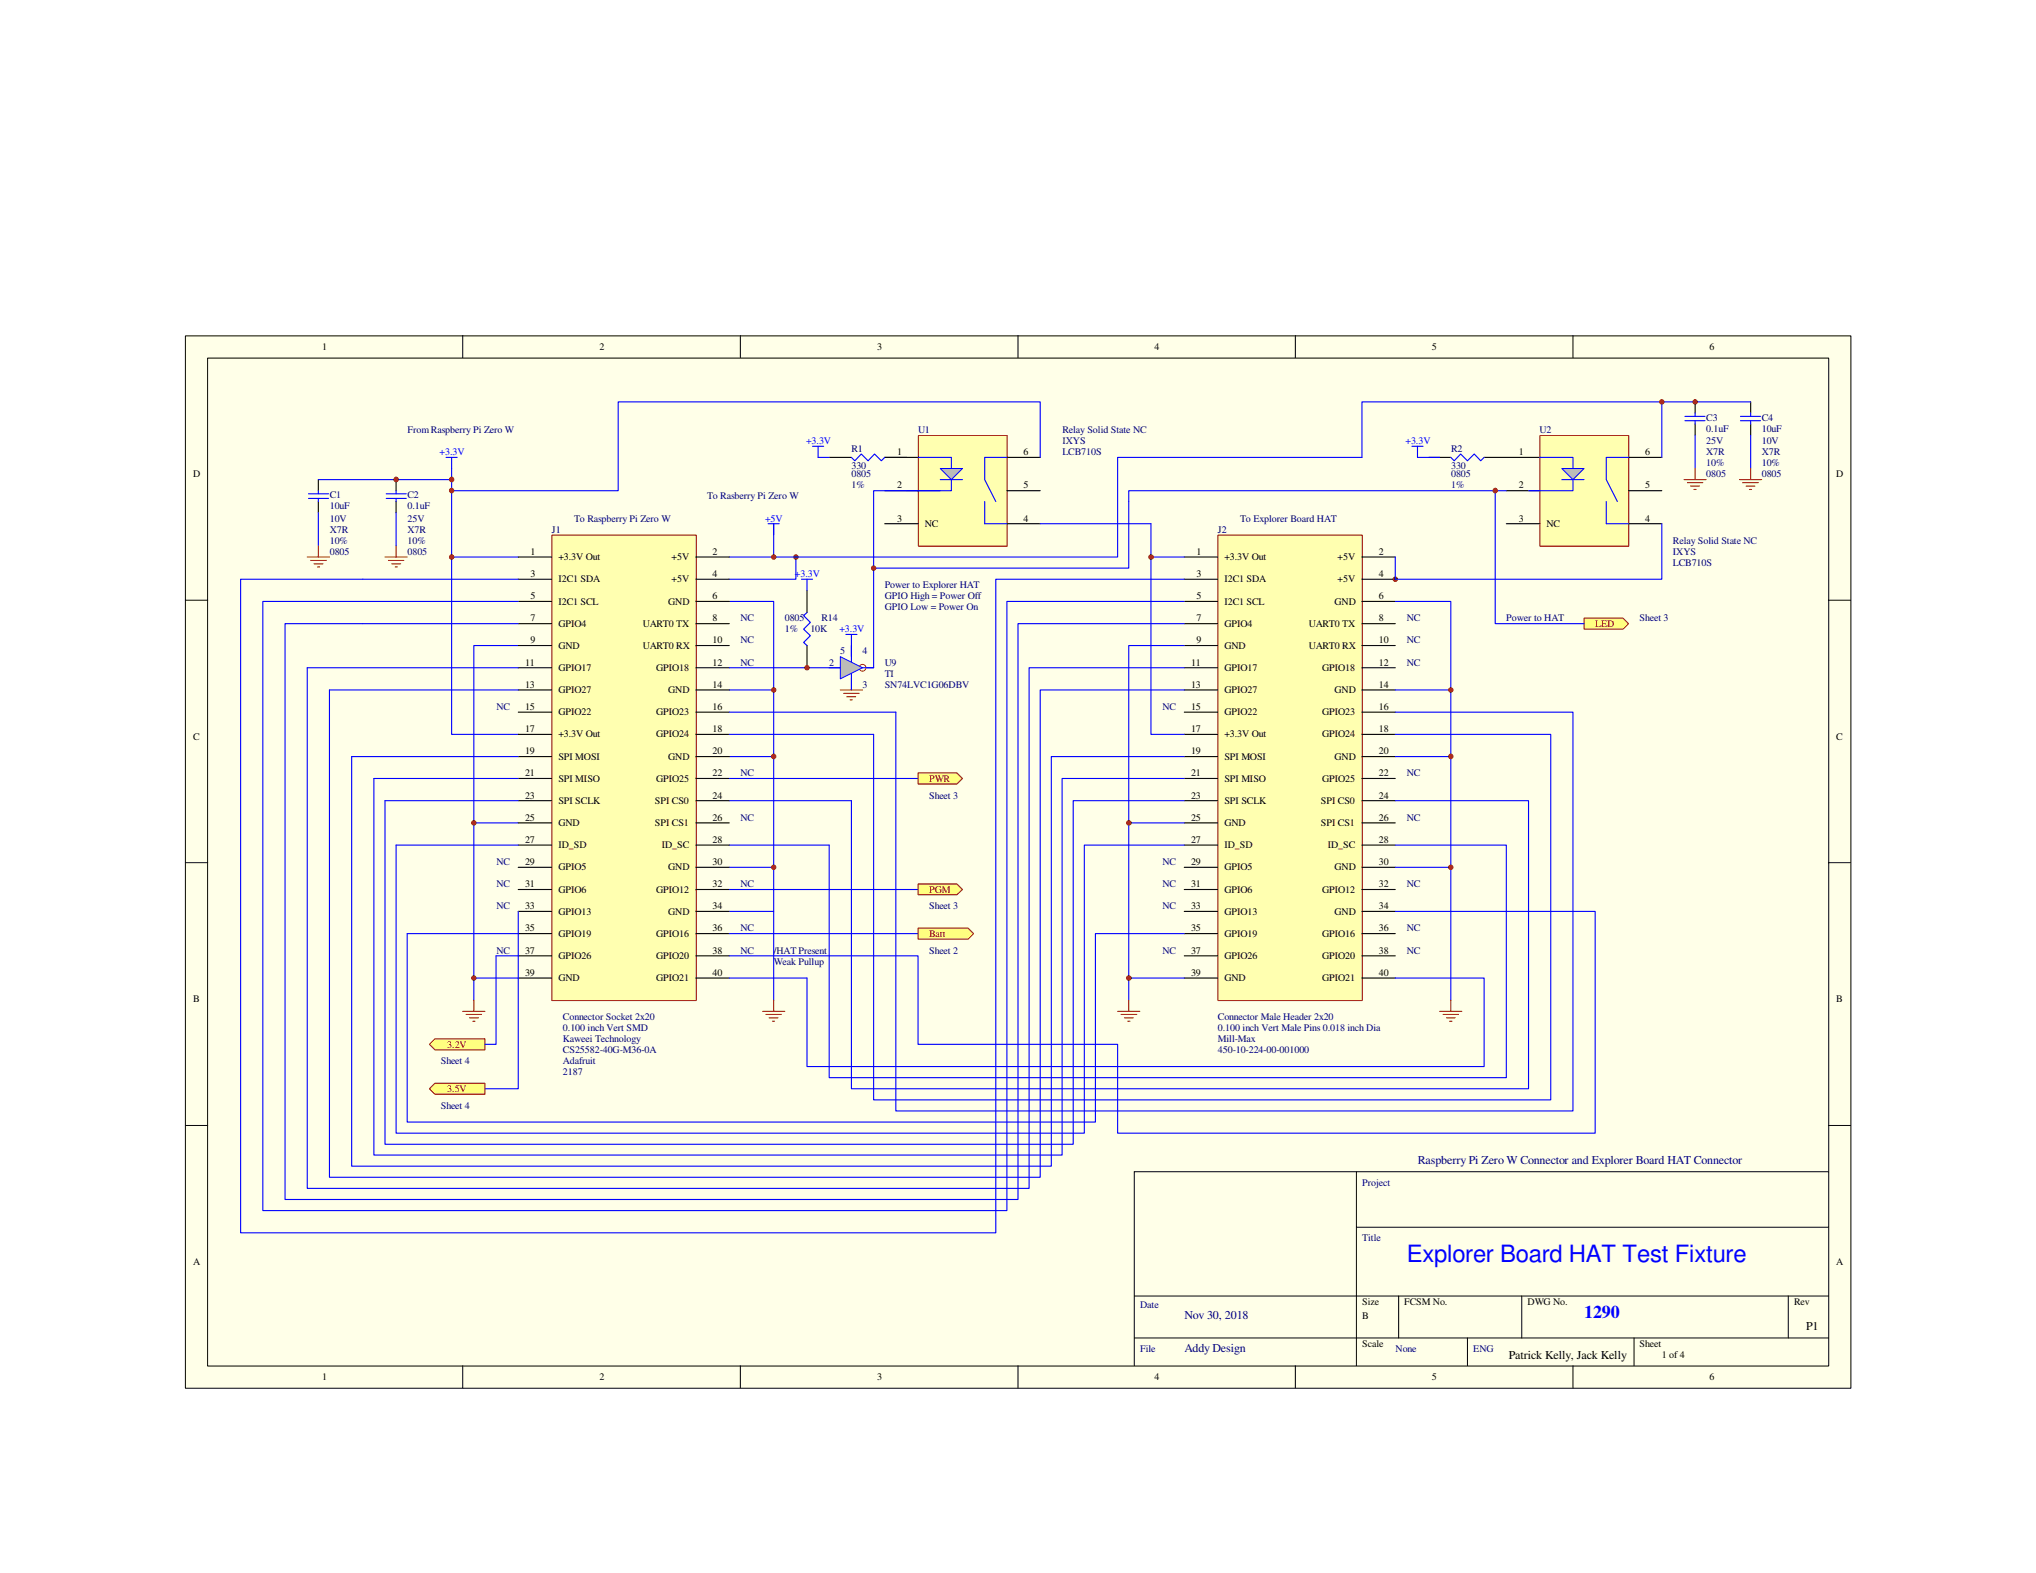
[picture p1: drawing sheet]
<svg xmlns="http://www.w3.org/2000/svg" width="279mm" height="216mm" viewBox="0 0 279 216" stroke-linecap="round" stroke-linejoin="round" font-family="sans-serif">
<path d="M25.4 46.1h228.6v144.4h-228.6z" fill="#ffffe8"/>
<g fill="none" stroke="#000" stroke-width=".14">
<path d="M25.4 46.1h228.6v144.4h-228.6zM28.5 49.1h222.5v138.4h-222.5zM63.5 46.1v3M101.6 46.1v3M139.7 46.1v3M177.8 46.1v3M215.9 46.1v3M25.4 82.4h3.1M250.9 82.4h3.1M25.4 118.4h3.1M250.9 118.4h3.1M25.4 154.5h3.1"/>
<path d="M250.9 154.5h3.1M155.7 177.9h95.2M186.1 160.8v26.7M186.1 168.4h64.8M191.9 177.9v5.7M208.8 177.9v5.7M245.4 177.9v5.7M250.9 160.8h-95.2v26.7M63.5 187.5v3M101.6 187.5v3M139.7 187.5v3M155.7 183.6h95.2"/>
<path d="M177.8 187.5v3M201.4 183.6v3.9M215.9 187.5v3M224.2 183.6v3.9"/>
</g>
<path d="M61.2 62.8h1.5M62 62.8v13.7h9.1M71.1 88.6h-6.1v48.7M65 112.9h6.1M65 134.2h6.1" fill="none" stroke="#00f" stroke-width=".15"/>
<path d="M63.5 138.8h3M64 139.2h2.1M64.4 139.7h1.3M65 137.3v1.5M64.9 140.2h.3" fill="none" stroke="#f00" stroke-width=".15"/>
<circle cx="65" cy="134.2" r=".3" fill="#800000"/>
<circle cx="65" cy="134.2" r=".3" fill="none" stroke="#800000" stroke-width=".14"/>
<circle cx="65" cy="112.9" r=".3" fill="#800000"/>
<circle cx="65" cy="112.9" r=".3" fill="none" stroke="#800000" stroke-width=".14"/>
<path d="M62 76.5v24.3h9.1" fill="none" stroke="#00f" stroke-width=".15"/>
<circle cx="62" cy="76.5" r=".3" fill="#800000"/>
<circle cx="62" cy="76.5" r=".3" fill="none" stroke="#800000" stroke-width=".14"/>
<path d="M109.2 76.5v3h-9.1" fill="none" stroke="#00f" stroke-width=".15"/>
<circle cx="109.2" cy="76.5" r=".3" fill="#800000"/>
<circle cx="109.2" cy="76.5" r=".3" fill="none" stroke="#800000" stroke-width=".14"/>
<path d="M100.1 82.5h6.1v54.8M100.1 94.7h6.1M100.1 103.8h6.1M100.1 119h6.1M100.1 125.1h6.1" fill="none" stroke="#00f" stroke-width=".15"/>
<path d="M104.6 138.8h3.1M105.1 139.2h2.1M105.5 139.7h1.3M106.2 137.3v1.5M106 140.2h.3" fill="none" stroke="#f00" stroke-width=".15"/>
<circle cx="106.2" cy="94.7" r=".3" fill="#800000"/>
<circle cx="106.2" cy="94.7" r=".3" fill="none" stroke="#800000" stroke-width=".14"/>
<circle cx="106.2" cy="103.8" r=".3" fill="#800000"/>
<circle cx="106.2" cy="103.8" r=".3" fill="none" stroke="#800000" stroke-width=".14"/>
<circle cx="106.2" cy="119" r=".3" fill="#800000"/>
<circle cx="106.2" cy="119" r=".3" fill="none" stroke="#800000" stroke-width=".14"/>
<path d="M53 68.4h2.8M53 67.8h2.8M54.4 67.4v.4M54.4 68.4v.4M54.4 70.4v4.5M54.4 65.8h7.6M100.1 76.5h9.1M100.1 109.9h16.7" fill="none" stroke="#00f" stroke-width=".15"/>
<path d="M54.4 65.8v1.6M54.4 68.8v1.6" fill="none" stroke="#000" stroke-width=".15"/>
<path d="M52.8 76.5h3.1M53.3 76.9h2.1M53.8 77.4h1.2M54.2 77.8h.3M54.4 74.9v1.6" fill="none" stroke="#f00" stroke-width=".15"/>
<circle cx="62" cy="65.8" r=".31" fill="#800000"/>
<circle cx="62" cy="65.8" r=".31" fill="none" stroke="#800000" stroke-width=".14"/>
<path d="M100.1 116h13.7" fill="none" stroke="#00f" stroke-width=".15"/>
<path d="M75.8 73.5h19.7v63.8h-19.7z" fill="#ffffb0"/>
<path d="M75.7 73.4h19.8v63.9h-19.8z" fill="none" stroke="#800000" stroke-width=".14"/>
<g fill="none" stroke="#000" stroke-width=".15">
<path d="M71.1 76.5h4.6M71.1 79.5h4.6M95.5 76.5h4.6M95.5 79.5h4.6M71.1 82.5h4.6M71.1 85.6h4.6M71.1 88.6h4.6M71.1 91.7h4.6M71.1 94.7h4.6M71.1 97.7h4.6M95.5 82.5h4.6M95.5 85.6h4.6"/>
<path d="M95.5 88.6h4.6M95.5 91.7h4.6M95.5 94.7h4.6M95.5 97.7h4.6M71.1 100.8h4.6M71.1 103.8h4.6M71.1 106.8h4.6M71.1 109.9h4.6M71.1 112.9h4.6M71.1 116h4.6M71.1 119h4.6M95.5 100.8h4.6"/>
<path d="M95.5 103.8h4.6M95.5 106.8h4.6M95.5 109.9h4.6M95.5 112.9h4.6M95.5 116h4.6M95.5 119h4.6M71.1 122.1h4.6M71.1 125.1h4.6M71.1 128.1h4.6M71.1 131.2h4.6M71.1 134.2h4.6M95.5 122.1h4.6"/>
<path d="M95.5 125.1h4.6M95.5 128.1h4.6M95.5 131.2h4.6M95.5 134.2h4.6"/>
</g>
<path d="M100.1 97.7h22.8M100.1 100.8h19.8M100.1 134.2h10.6" fill="none" stroke="#00f" stroke-width=".15"/>
<path d="M167.2 73.5h19.7v63.8h-19.7z" fill="#ffffb0"/>
<path d="M167.1 73.4h19.8v63.9h-19.8z" fill="none" stroke="#800000" stroke-width=".14"/>
<g fill="none" stroke="#000" stroke-width=".15">
<path d="M162.5 76.5h4.6M162.5 79.5h4.6M186.9 76.5h4.6M186.9 79.5h4.6M162.5 82.5h4.6M162.5 85.6h4.6M162.5 88.6h4.6M162.5 91.7h4.6M162.5 94.7h4.6M162.5 97.7h4.6M186.9 82.5h4.6M186.9 85.6h4.6"/>
<path d="M186.9 88.6h4.6M186.9 91.7h4.6M186.9 94.7h4.6M186.9 97.7h4.6M162.5 100.8h4.6M162.5 103.8h4.6M162.5 106.8h4.6M162.5 109.9h4.6M162.5 112.9h4.6M162.5 116h4.6M162.5 119h4.6M186.9 100.8h4.6"/>
<path d="M186.9 103.8h4.6M186.9 106.8h4.6M186.9 109.9h4.6M186.9 112.9h4.6M186.9 116h4.6M186.9 119h4.6M162.5 122.1h4.6M162.5 125.1h4.6M162.5 128.1h4.6M162.5 131.2h4.6M162.5 134.2h4.6M186.9 122.1h4.6"/>
<path d="M186.9 125.1h4.6M186.9 128.1h4.6M186.9 131.2h4.6M186.9 134.2h4.6"/>
</g>
<g fill="none" stroke="#00f" stroke-width=".15">
<path d="M71.1 79.5h-38.1v89.7h103.7v-89.7h25.8M105.4 71.9h1.5M106.2 71.9v1.5M157.9 71.9v28.9h4.6M157.9 76.5h4.6M71.1 94.7h-25.9v66.9h97.5v-66.9h19.8M71.1 91.7h-28.9v71.4h99v-71.4h21.3M71.1 85.6h-32v79h100.6v-79h22.8M71.1 82.5h-35v83.7h102.1v-83.7h24.3M122.9 97.7v54.8h93v-54.8h-24.4M162.5 88.6h-7.6v48.7M191.5 82.5h7.6v54.8"/>
<path d="M191.5 94.7h7.6M71.1 116h-16.7v39.5h94.4v-39.5h13.7M71.1 109.9h-18.3v47.2h94.5v-47.2h15.2M71.1 106.8h-19.8v51.7h94.5v-51.7h16.7M71.1 103.8h-22.8v56.3h96v-56.3h18.2M113.8 116v31.9h92.9v-31.9h-15.2M116.8 109.9v39.5h93v-39.5h-18.3M119.9 100.8v50.2h92.9v-50.2h-21.3M154.9 112.9h7.6M191.5 103.8h7.6M191.5 119h7.6M71.1 128.1h-15.2v25.9h94.4v-25.9h12.2"/>
<path d="M110.7 134.2v12.2h93v-12.2h-12.2M154.9 134.2h7.6M191.5 125.1h7.6"/>
</g>
<path d="M153.4 138.8h3M153.8 139.2h2.2M154.3 139.7h1.2M154.9 137.3v1.5M197.6 138.8h3M198 139.2h2.2M198.5 139.7h1.2M199.1 137.3v1.5M154.8 140.2h.3M198.9 140.2h.4" fill="none" stroke="#f00" stroke-width=".15"/>
<circle cx="191.5" cy="79.5" r=".3" fill="#800000"/>
<circle cx="191.5" cy="79.5" r=".3" fill="none" stroke="#800000" stroke-width=".14"/>
<circle cx="154.9" cy="112.9" r=".31" fill="#800000"/>
<circle cx="154.9" cy="112.9" r=".31" fill="none" stroke="#800000" stroke-width=".14"/>
<circle cx="154.9" cy="134.2" r=".31" fill="#800000"/>
<circle cx="154.9" cy="134.2" r=".31" fill="none" stroke="#800000" stroke-width=".14"/>
<circle cx="199.1" cy="119" r=".3" fill="#800000"/>
<circle cx="199.1" cy="119" r=".3" fill="none" stroke="#800000" stroke-width=".14"/>
<circle cx="199.1" cy="103.8" r=".3" fill="#800000"/>
<circle cx="199.1" cy="103.8" r=".3" fill="none" stroke="#800000" stroke-width=".14"/>
<circle cx="199.1" cy="94.7" r=".3" fill="#800000"/>
<circle cx="199.1" cy="94.7" r=".3" fill="none" stroke="#800000" stroke-width=".14"/>
<path d="M191.5 76.5v3" fill="none" stroke="#00f" stroke-width=".15"/>
<path d="M211.4 59.8h12.1v15.2h-12.1z" fill="#ffffb0"/>
<path d="M211.3 59.8h12.2v15.2h-12.2z" fill="none" stroke="#800000" stroke-width=".14"/>
<path d="M206.7 62.8h4.6M206.7 67.4h4.6M206.7 71.9h4.6" fill="none" stroke="#000" stroke-width=".15"/>
<path d="M214.3 65.8h3.1" fill="none" stroke="#00f" stroke-width=".15"/>
<path d="M214.3 64.3h3.1l-1.5 1.5z" fill="#c0c0c0"/>
<path d="M214.3 64.3h3.1l-1.5 1.5z" fill="none" stroke="#00f" stroke-width=".14"/>
<path d="M211.3 62.8h4.6v1.5M215.9 65.8v1.6h-6.1M220.4 68.8v3.1h3.1M223.5 62.8h-3.1v3l1.6 3" fill="none" stroke="#00f" stroke-width=".15"/>
<path d="M223.5 62.8h4.5M223.5 67.4h4.5M223.5 71.9h4.5" fill="none" stroke="#000" stroke-width=".15"/>
<path d="M126.1 59.8h12.1v15.2h-12.1z" fill="#ffffb0"/>
<path d="M126 59.8h12.2v15.2h-12.2z" fill="none" stroke="#800000" stroke-width=".14"/>
<path d="M121.4 62.8h4.6M121.4 67.4h4.6M121.4 71.9h4.6" fill="none" stroke="#000" stroke-width=".15"/>
<path d="M129 65.8h3.1" fill="none" stroke="#00f" stroke-width=".15"/>
<path d="M129 64.3h3.1l-1.5 1.5z" fill="#c0c0c0"/>
<path d="M129 64.3h3.1l-1.5 1.5z" fill="none" stroke="#00f" stroke-width=".14"/>
<path d="M116.8 62.8l.5 .4 .9-.9 .9 .9 .9-.9 .9 .9 .5-.4M126 62.8h4.6v1.5M130.6 65.8v1.6h-6.1M135.1 68.8v3.1h3.1M138.2 62.8h-3.1v3l1.6 3M142.7 71.9h15.2M199.1 62.8l.5 .4 .8-.9 1 .9 .9-.9 .9 .9 .5-.4M228 62.8v-7.6h-41.1v7.6h-33.5v13.7h-44.2M228 71.9v7.6h-36.5" fill="none" stroke="#00f" stroke-width=".15"/>
<path d="M113.8 62.8h3M121.4 62.8h3.1M138.2 62.8h4.5M138.2 67.4h4.5M138.2 71.9h4.5M196 62.8h3.1M203.7 62.8h3" fill="none" stroke="#000" stroke-width=".15"/>
<circle cx="158" cy="76.5" r=".31" fill="#800000"/>
<circle cx="158" cy="76.5" r=".31" fill="none" stroke="#800000" stroke-width=".14"/>
<path d="M106.2 71.9v4.6M142.7 62.8v-7.6h-57.9v12.2h-22.8" fill="none" stroke="#00f" stroke-width=".15"/>
<circle cx="106.2" cy="76.5" r=".3" fill="#800000"/>
<circle cx="106.2" cy="76.5" r=".3" fill="none" stroke="#800000" stroke-width=".14"/>
<circle cx="62" cy="67.3" r=".3" fill="#800000"/>
<circle cx="62" cy="67.3" r=".3" fill="none" stroke="#800000" stroke-width=".14"/>
<path d="M111.5 61.3h1.5M112.3 61.3v1.5h1.5M129 67.4h-9.1v24.3h-19.8M193.8 61.3h1.5M194.5 61.3v1.5h3.1M206.7 67.4h-51.8v10.6h-35" fill="none" stroke="#00f" stroke-width=".15"/>
<circle cx="119.9" cy="78" r=".3" fill="#800000"/>
<circle cx="119.9" cy="78" r=".3" fill="none" stroke="#800000" stroke-width=".14"/>
<path d="M43.7 65.8v1.6M43.7 68.8v1.6" fill="none" stroke="#000" stroke-width=".15"/>
<path d="M42.3 68.4h2.8M42.3 67.8h2.8M43.7 67.4v.4M43.7 68.4v.4M43.7 70.4v4.5M43.7 65.8h10.7" fill="none" stroke="#00f" stroke-width=".15"/>
<path d="M42.2 76.5h3M42.6 76.9h2.2M43.1 77.4h1.2M43.6 77.8h.3M43.7 74.9v1.6" fill="none" stroke="#f00" stroke-width=".15"/>
<circle cx="54.3" cy="65.8" r=".31" fill="#800000"/>
<circle cx="54.3" cy="65.8" r=".31" fill="none" stroke="#800000" stroke-width=".14"/>
<path d="M232.6 55.2v1.5M232.6 58.2v1.5M240.2 55.2v1.5M240.2 58.2v1.5" fill="none" stroke="#000" stroke-width=".15"/>
<path d="M228 55.2h12.2M231.2 57.7h2.8M231.2 57.1h2.8M232.6 56.7v.4M232.6 57.7v.5M232.6 59.7v4.6M238.8 57.7h2.8M238.8 57.1h2.8M240.2 56.7v.4M240.2 57.7v.5M240.2 59.7v4.6" fill="none" stroke="#00f" stroke-width=".15"/>
<path d="M231.1 65.8h3M231.6 66.3h2.1M232 66.7h1.2M232.5 67.2h.2M232.6 64.3v1.5M238.7 65.8h3.1M239.1 66.3h2.2M239.6 66.7h1.2M240.1 67.2h.3M240.2 64.3v1.5" fill="none" stroke="#f00" stroke-width=".15"/>
<circle cx="228" cy="55.2" r=".3" fill="#800000"/>
<circle cx="228" cy="55.2" r=".3" fill="none" stroke="#800000" stroke-width=".14"/>
<circle cx="232.6" cy="55.2" r=".3" fill="#800000"/>
<circle cx="232.6" cy="55.2" r=".3" fill="none" stroke="#800000" stroke-width=".14"/>
<path d="M100.1 106.8h25.9M100.1 122.1h25.9M100.1 128.1h25.9" fill="none" stroke="#00f" stroke-width=".15"/>
<path d="M126 106.1h5.3l.8 .7-.8 .8h-5.3z" fill-rule="evenodd" fill="#ffff80"/>
<path d="M126 106.1h5.3l.8 .7-.8 .8h-5.3z" fill="none" stroke="#800000" stroke-width=".14"/>
<path d="M126 121.3h5.3l.8 .8-.8 .7h-5.3z" fill-rule="evenodd" fill="#ffff80"/>
<path d="M126 121.3h5.3l.8 .8-.8 .7h-5.3z" fill="none" stroke="#800000" stroke-width=".14"/>
<path d="M126 127.4h6.8l.8 .7-.8 .8h-6.8z" fill-rule="evenodd" fill="#ffff80"/>
<path d="M126 127.4h6.8l.8 .7-.8 .8h-6.8z" fill="none" stroke="#800000" stroke-width=".14"/>
<path d="M58.9 143.3l.8-.7h6.8v1.5h-6.8z" fill-rule="evenodd" fill="#ffff80"/>
<path d="M58.9 143.3l.8-.7h6.8v1.5h-6.8z" fill="none" stroke="#800000" stroke-width=".14"/>
<path d="M71.1 131.2h-3v12.1h-1.6M71.1 125.1v24.3h-4.6" fill="none" stroke="#00f" stroke-width=".15"/>
<path d="M58.9 149.4l.8-.7h6.8v1.5h-6.8z" fill-rule="evenodd" fill="#ffff80"/>
<path d="M58.9 149.4l.8-.7h6.8v1.5h-6.8z" fill="none" stroke="#800000" stroke-width=".14"/>
<path d="M115.3 94.7h3.1M115.8 95.2h2.1M116.2 95.6h1.2M116.7 96.1h.3M116.8 93.2v1.5" fill="none" stroke="#f00" stroke-width=".15"/>
<path d="M110 79.5h1.5M110.7 79.5v1.5M110.7 84.1l-.4 .4 .9 .9-.9 1 .9 .8-.9 1 .4 .4M116.1 87.1h1.5M116.8 87.1v1.5" fill="none" stroke="#00f" stroke-width=".15"/>
<path d="M110.7 81v3.1M110.7 88.6v3.1" fill="none" stroke="#000" stroke-width=".15"/>
<circle cx="110.7" cy="91.7" r=".3" fill="#800000"/>
<circle cx="110.7" cy="91.7" r=".3" fill="none" stroke="#800000" stroke-width=".14"/>
<path d="M217.4 84.8h5.3l.8 .8-.8 .8h-5.3z" fill-rule="evenodd" fill="#ffff80"/>
<path d="M217.4 84.8h5.3l.8 .8-.8 .8h-5.3z" fill="none" stroke="#800000" stroke-width=".14"/>
<path d="M205.2 67.4v18.2h12.2" fill="none" stroke="#00f" stroke-width=".15"/>
<circle cx="205.2" cy="67.3" r=".3" fill="#800000"/>
<circle cx="205.2" cy="67.3" r=".3" fill="none" stroke="#800000" stroke-width=".14"/>
<path d="M116.8 88.6v1.5" fill="none" stroke="#00f" stroke-width=".15"/>
<circle cx="118.4" cy="91.7" r=".46" fill="#ffffe8"/>
<circle cx="118.4" cy="91.7" r=".46" fill="none" stroke="#f00" stroke-width=".14"/>
<path d="M113.8 91.7h1.5M116.8 88.6v6.1M118.4 91.7h1.5" fill="none" stroke="#00f" stroke-width=".15"/>
<path d="M115.3 90.1l3.1 1.6-3.1 1.5z" fill="#c0c0c0"/>
<path d="M115.3 90.1l3.1 1.6-3.1 1.5z" fill="none" stroke="#00f" stroke-width=".14"/>
<path d="M199.1 125.1h19.8v30.4h-65.5v-12.2h-27.4v-12.1h-25.9" fill="none" stroke="#00f" stroke-width=".15"/>
<text font-size="3.3" fill="#00f" x="193" y="173.2">Explorer Board HAT Test Fixture</text>
<text font-size="2.5" fill="#00f" x="217.4" y="180.9">1290</text>
<g font-size="1.6" fill="#000080">
<text x="194.6" y="159.7">Raspberry Pi Zero W Connector and Explorer Board HAT Connector</text>
<text x="162.6" y="181">Nov 30, 2018</text>
<text x="162.6" y="185.5">Addy Design</text>
</g>
<g font-size="1.6">
<text x="247.9" y="182.5">P1</text>
<text x="207.1" y="186.5">Patrick Kelly, Jack Kelly</text>
</g>
<g font-size="1.4">
<text x="44.2" y="48">1</text>
<text x="82.3" y="48">2</text>
<text x="120.4" y="48">3</text>
<text x="158.5" y="48">4</text>
<text x="196.5" y="48">5</text>
<text x="234.6" y="48">6</text>
<text x="26.5" y="65.5">D</text>
<text x="123.1" y="62.4">1</text>
<text x="140.5" y="62.4">6</text>
<text x="208.4" y="62.4">1</text>
<text x="225.8" y="62.4">6</text>
<text x="252" y="65.5">D</text>
<text x="123.1" y="67">2</text>
<text x="123.1" y="71.6">3</text>
<text x="140.5" y="67">5</text>
<text x="140.5" y="71.6">4</text>
<text x="208.4" y="67">2</text>
<text x="208.4" y="71.6">3</text>
<text x="225.8" y="67">5</text>
<text x="225.8" y="71.6">4</text>
<text x="72.8" y="76.2">1</text>
<text x="76.6" y="76.9">+3.3V Out</text>
<text x="92.2" y="76.9">+5V</text>
<text x="97.8" y="76.2">2</text>
<text x="126.9" y="72.3">NC</text>
<text x="164.2" y="76.2">1</text>
<text x="168" y="76.9">+3.3V Out</text>
<text x="183.6" y="76.9">+5V</text>
<text x="189.2" y="76.2">2</text>
<text x="212.2" y="72.3">NC</text>
<text x="72.8" y="79.2">3</text>
<text x="72.8" y="82.2">5</text>
<text x="76.6" y="79.9">I2C1 SDA</text>
<text x="76.6" y="83">I2C1 SCL</text>
<text x="91.7" y="83">GND</text>
<text x="92.2" y="79.9">+5V</text>
<text x="97.8" y="79.2">4</text>
<text x="97.8" y="82.2">6</text>
<text x="164.2" y="79.2">3</text>
<text x="164.2" y="82.2">5</text>
<text x="168" y="79.9">I2C1 SDA</text>
<text x="168" y="83">I2C1 SCL</text>
<text x="183.1" y="83">GND</text>
<text x="183.6" y="79.9">+5V</text>
<text x="189.2" y="79.2">4</text>
<text x="189.2" y="82.2">6</text>
<text x="72.8" y="85.3">7</text>
<text x="72.8" y="88.3">9</text>
<text x="76.6" y="86">GPIO4</text>
<text x="76.6" y="89.1">GND</text>
<text x="88.2" y="86">UART0 TX</text>
<text x="88.2" y="89.1">UART0 RX</text>
<text x="97.8" y="85.3">8</text>
<text x="97.8" y="88.3">10</text>
<text x="164.2" y="85.3">7</text>
<text x="164.2" y="88.3">9</text>
<text x="168" y="86">GPIO4</text>
<text x="168" y="89.1">GND</text>
<text x="179.6" y="86">UART0 TX</text>
<text x="179.6" y="89.1">UART0 RX</text>
<text x="189.2" y="85.3">8</text>
<text x="189.2" y="88.3">10</text>
<text x="72.1" y="91.4">11</text>
<text x="72.1" y="94.4">13</text>
<text x="76.6" y="92.1">GPIO17</text>
<text x="76.6" y="95.2">GPIO27</text>
<text x="90" y="92.1">GPIO18</text>
<text x="91.7" y="95.2">GND</text>
<text x="97.8" y="94.4">14</text>
<text x="97.8" y="91.4">12</text>
<text x="163.4" y="91.4">11</text>
<text x="163.4" y="94.4">13</text>
<text x="168" y="92.1">GPIO17</text>
<text x="168" y="95.2">GPIO27</text>
<text x="181.4" y="92.1">GPIO18</text>
<text x="183.1" y="95.2">GND</text>
<text x="189.2" y="94.4">14</text>
<text x="189.2" y="91.4">12</text>
<text x="26.5" y="101.5">C</text>
<text x="72.1" y="97.4">15</text>
<text x="72.1" y="100.5">17</text>
<text x="76.6" y="98.2">GPIO22</text>
<text x="76.6" y="101.2">+3.3V Out</text>
<text x="90" y="98.2">GPIO23</text>
<text x="90" y="101.2">GPIO24</text>
<text x="97.8" y="97.4">16</text>
<text x="97.8" y="100.5">18</text>
<text x="163.4" y="97.4">15</text>
<text x="163.4" y="100.5">17</text>
<text x="168" y="98.2">GPIO22</text>
<text x="168" y="101.2">+3.3V Out</text>
<text x="181.4" y="98.2">GPIO23</text>
<text x="181.4" y="101.2">GPIO24</text>
<text x="189.2" y="97.4">16</text>
<text x="189.2" y="100.5">18</text>
<text x="252" y="101.5">C</text>
<text x="72.1" y="103.5">19</text>
<text x="72.1" y="106.6">21</text>
<text x="76.6" y="104.3">SPI MOSI</text>
<text x="76.6" y="107.3">SPI MISO</text>
<text x="90" y="107.3">GPIO25</text>
<text x="91.7" y="104.3">GND</text>
<text x="97.8" y="103.5">20</text>
<text x="97.8" y="106.6">22</text>
<text x="163.4" y="103.5">19</text>
<text x="163.4" y="106.6">21</text>
<text x="168" y="104.3">SPI MOSI</text>
<text x="168" y="107.3">SPI MISO</text>
<text x="181.4" y="107.3">GPIO25</text>
<text x="183.1" y="104.3">GND</text>
<text x="189.2" y="103.5">20</text>
<text x="189.2" y="106.6">22</text>
<text x="72.1" y="109.6">23</text>
<text x="72.1" y="112.6">25</text>
<text x="76.6" y="110.4">SPI SCLK</text>
<text x="76.6" y="113.4">GND</text>
<text x="89.9" y="110.4">SPI CS0</text>
<text x="89.9" y="113.4">SPI CS1</text>
<text x="97.8" y="109.6">24</text>
<text x="97.8" y="112.6">26</text>
<text x="163.4" y="109.6">23</text>
<text x="163.4" y="112.6">25</text>
<text x="168" y="110.4">SPI SCLK</text>
<text x="168" y="113.4">GND</text>
<text x="181.3" y="110.4">SPI CS0</text>
<text x="181.3" y="113.4">SPI CS1</text>
<text x="189.2" y="109.6">24</text>
<text x="189.2" y="112.6">26</text>
<text x="72.1" y="115.7">27</text>
<text x="72.1" y="118.7">29</text>
<text x="76.6" y="116.4">ID_SD</text>
<text x="76.6" y="119.5">GPIO5</text>
<text x="90.8" y="116.4">ID_SC</text>
<text x="91.7" y="119.5">GND</text>
<text x="97.8" y="115.7">28</text>
<text x="97.8" y="118.7">30</text>
<text x="163.4" y="115.7">27</text>
<text x="163.4" y="118.7">29</text>
<text x="168" y="116.4">ID_SD</text>
<text x="168" y="119.5">GPIO5</text>
<text x="182.2" y="116.4">ID_SC</text>
<text x="183.1" y="119.5">GND</text>
<text x="189.2" y="115.7">28</text>
<text x="189.2" y="118.7">30</text>
<text x="72.1" y="121.8">31</text>
<text x="72.1" y="124.8">33</text>
<text x="76.6" y="122.5">GPIO6</text>
<text x="76.6" y="125.6">GPIO13</text>
<text x="90" y="122.5">GPIO12</text>
<text x="91.7" y="125.6">GND</text>
<text x="97.8" y="124.8">34</text>
<text x="97.8" y="121.8">32</text>
<text x="163.4" y="121.8">31</text>
<text x="163.4" y="124.8">33</text>
<text x="168" y="122.5">GPIO6</text>
<text x="168" y="125.6">GPIO13</text>
<text x="181.4" y="122.5">GPIO12</text>
<text x="183.1" y="125.6">GND</text>
<text x="189.2" y="124.8">34</text>
<text x="189.2" y="121.8">32</text>
<text x="72.1" y="127.8">35</text>
<text x="72.1" y="130.9">37</text>
<text x="76.6" y="128.6">GPIO19</text>
<text x="76.6" y="131.7">GPIO26</text>
<text x="90" y="128.6">GPIO16</text>
<text x="90" y="131.7">GPIO20</text>
<text x="97.8" y="127.8">36</text>
<text x="97.8" y="130.9">38</text>
<text x="163.4" y="127.8">35</text>
<text x="163.4" y="130.9">37</text>
<text x="168" y="128.6">GPIO19</text>
<text x="168" y="131.7">GPIO26</text>
<text x="181.4" y="128.6">GPIO16</text>
<text x="181.4" y="131.7">GPIO20</text>
<text x="189.2" y="127.8">36</text>
<text x="189.2" y="130.9">38</text>
<text x="26.5" y="137.6">B</text>
<text x="72.1" y="133.9">39</text>
<text x="76.6" y="134.7">GND</text>
<text x="90" y="134.7">GPIO21</text>
<text x="97.8" y="133.9">40</text>
<text x="163.4" y="133.9">39</text>
<text x="168" y="134.7">GND</text>
<text x="181.4" y="134.7">GPIO21</text>
<text x="189.2" y="133.9">40</text>
<text x="252" y="137.6">B</text>
<text x="26.5" y="173.6">A</text>
<text x="252" y="173.6">A</text>
<text x="186.9" y="179.1">Size</text>
<text x="192.7" y="179.1">FCSM No.</text>
<text x="209.6" y="179.1">DWG No.</text>
<text x="246.2" y="179.1">Rev</text>
<text x="186.9" y="181.1">B</text>
<text x="186.9" y="184.9">Scale</text>
<text x="225" y="184.9">Sheet</text>
<text x="44.2" y="189.4">1</text>
<text x="82.3" y="189.4">2</text>
<text x="120.4" y="189.4">3</text>
<text x="158.5" y="189.4">4</text>
<text x="196.5" y="189.4">5</text>
<text x="228" y="186.4">1 of 4</text>
<text x="234.6" y="189.4">6</text>
</g>
<g font-size="1.4" fill="#000080">
<text x="55.9" y="59.4">From Raspberry Pi Zero W</text>
<text x="126" y="59.4">U1</text>
<text x="145.8" y="59.4">Relay Solid State NC</text>
<text x="211.3" y="59.4">U2</text>
<text x="234.1" y="57.7">C3</text>
<text x="234.1" y="59.3">0.1uF</text>
<text x="241.8" y="57.7">C4</text>
<text x="241.8" y="59.3">10uF</text>
<text x="116.8" y="65.5">0805</text>
<text x="116.8" y="62">R1</text>
<text x="116.8" y="64.4">330</text>
<text x="145.8" y="62.4">LCB710S</text>
<text x="145.8" y="60.9">IXYS</text>
<text x="199.1" y="65.5">0805</text>
<text x="199.1" y="62">R2</text>
<text x="199.1" y="64.4">330</text>
<text x="234.1" y="60.9">25V</text>
<text x="234.1" y="62.4">X7R</text>
<text x="234.1" y="64">10%</text>
<text x="234.1" y="65.5">0805</text>
<text x="241.8" y="60.9">10V</text>
<text x="241.8" y="62.4">X7R</text>
<text x="241.8" y="64">10%</text>
<text x="241.8" y="65.5">0805</text>
<text x="45.3" y="68.4">C1</text>
<text x="45.3" y="69.9">10uF</text>
<text x="45.3" y="71.6">10V</text>
<text x="55.9" y="68.4">C2</text>
<text x="55.9" y="69.9">0.1uF</text>
<text x="55.9" y="71.6">25V</text>
<text x="78.8" y="71.6">To Raspberry Pi Zero W</text>
<text x="97" y="68.5">To Rasberry Pi Zero W</text>
<text x="116.8" y="67">1%</text>
<text x="170.2" y="71.6">To Explorer Board HAT</text>
<text x="199.1" y="67">1%</text>
<text x="45.3" y="73.1">X7R</text>
<text x="45.3" y="74.6">10%</text>
<text x="45.3" y="76.2">0805</text>
<text x="55.9" y="73.1">X7R</text>
<text x="55.9" y="74.6">10%</text>
<text x="55.9" y="76.2">0805</text>
<text x="75.7" y="73.1">J1</text>
<text x="167.1" y="73.1">J2</text>
<text x="229.6" y="74.6">Relay Solid State NC</text>
<text x="229.6" y="76.2">IXYS</text>
<text x="229.6" y="77.7">LCB710S</text>
<text x="121.4" y="82.2">GPIO High = Power Off</text>
<text x="121.4" y="83.7">GPIO Low = Power On</text>
<text x="121.4" y="80.7">Power to Explorer HAT</text>
<text x="101.6" y="85.3">NC</text>
<text x="101.6" y="88.3">NC</text>
<text x="107.7" y="85.3">0805</text>
<text x="107.7" y="86.8">1%</text>
<text x="111.2" y="86.8">10K</text>
<text x="112.7" y="85.3">R14</text>
<text x="115.3" y="89.8">5</text>
<text x="118.4" y="89.8">4</text>
<text x="193" y="85.3">NC</text>
<text x="193" y="88.3">NC</text>
<text x="206.7" y="85.3">Power to HAT</text>
<text x="225" y="85.3">Sheet 3</text>
<text x="101.6" y="91.4">NC</text>
<text x="113.8" y="91.4">2</text>
<text x="118.4" y="94.4">3</text>
<text x="121.4" y="92.9">TI</text>
<text x="121.4" y="91.4">U9</text>
<text x="121.4" y="94.4">SN74LVC1G06DBV</text>
<text x="193" y="91.4">NC</text>
<text x="68.1" y="97.4">NC</text>
<text x="159.5" y="97.4">NC</text>
<text x="101.6" y="106.6">NC</text>
<text x="193" y="106.6">NC</text>
<text x="101.6" y="112.6">NC</text>
<text x="127.5" y="109.6">Sheet 3</text>
<text x="193" y="112.6">NC</text>
<text x="68.1" y="118.7">NC</text>
<text x="159.5" y="118.7">NC</text>
<text x="68.1" y="121.8">NC</text>
<text x="68.1" y="124.8">NC</text>
<text x="101.6" y="121.8">NC</text>
<text x="127.5" y="124.8">Sheet 3</text>
<text x="159.5" y="121.8">NC</text>
<text x="159.5" y="124.8">NC</text>
<text x="193" y="121.8">NC</text>
<text x="68.1" y="130.9">NC</text>
<text x="101.6" y="127.8">NC</text>
<text x="101.6" y="130.9">NC</text>
<text x="106.2" y="130.9">/HAT Present</text>
<text x="127.5" y="130.9">Sheet 2</text>
<text x="159.5" y="130.9">NC</text>
<text x="193" y="127.8">NC</text>
<text x="193" y="130.9">NC</text>
<text x="106.2" y="132.4">Weak Pullup</text>
<text x="77.3" y="140">Connector Socket 2x20</text>
<text x="77.3" y="141.5">0.100 inch Vert SMD</text>
<text x="77.3" y="143">Kaweei Technology</text>
<text x="167.1" y="140">Connector Male Header 2x20</text>
<text x="167.1" y="141.5">0.100 inch Vert Male Pins 0.018 inch Dia</text>
<text x="167.1" y="143">Mill-Max</text>
<text x="60.5" y="146.1">Sheet 4</text>
<text x="77.3" y="144.6">CS25582-40G-M36-0A</text>
<text x="77.3" y="146.1">Adafruit</text>
<text x="77.3" y="147.6">2187</text>
<text x="167.1" y="144.6">450-10-224-00-001000</text>
<text x="60.5" y="152.1">Sheet 4</text>
<text x="186.9" y="162.8">Project</text>
<text x="186.9" y="170.4">Title</text>
<text x="156.5" y="179.5">Date</text>
<text x="156.5" y="185.6">File</text>
<text x="191.5" y="185.6">None</text>
<text x="202.2" y="185.6">ENG</text>
</g>
<g font-size="1.4" fill="#00f">
<text x="60.3" y="62.4">+3.3V</text>
<text x="110.6" y="60.9">+3.3V</text>
<text x="192.9" y="60.9">+3.3V</text>
<text x="105" y="71.6">+5V</text>
<text x="109.1" y="79.2">+3.3V</text>
<text x="115.2" y="86.8">+3.3V</text>
</g>
<g font-size="1.4" fill="#800000">
<text x="218.9" y="86">LED</text>
<text x="127.5" y="107.3">PWR</text>
<text x="127.5" y="122.5">PGM</text>
<text x="127.5" y="128.6">Batt</text>
<text x="61.4" y="143.8">3.2V</text>
<text x="61.4" y="149.9">3.5V</text>
</g>
</svg>
